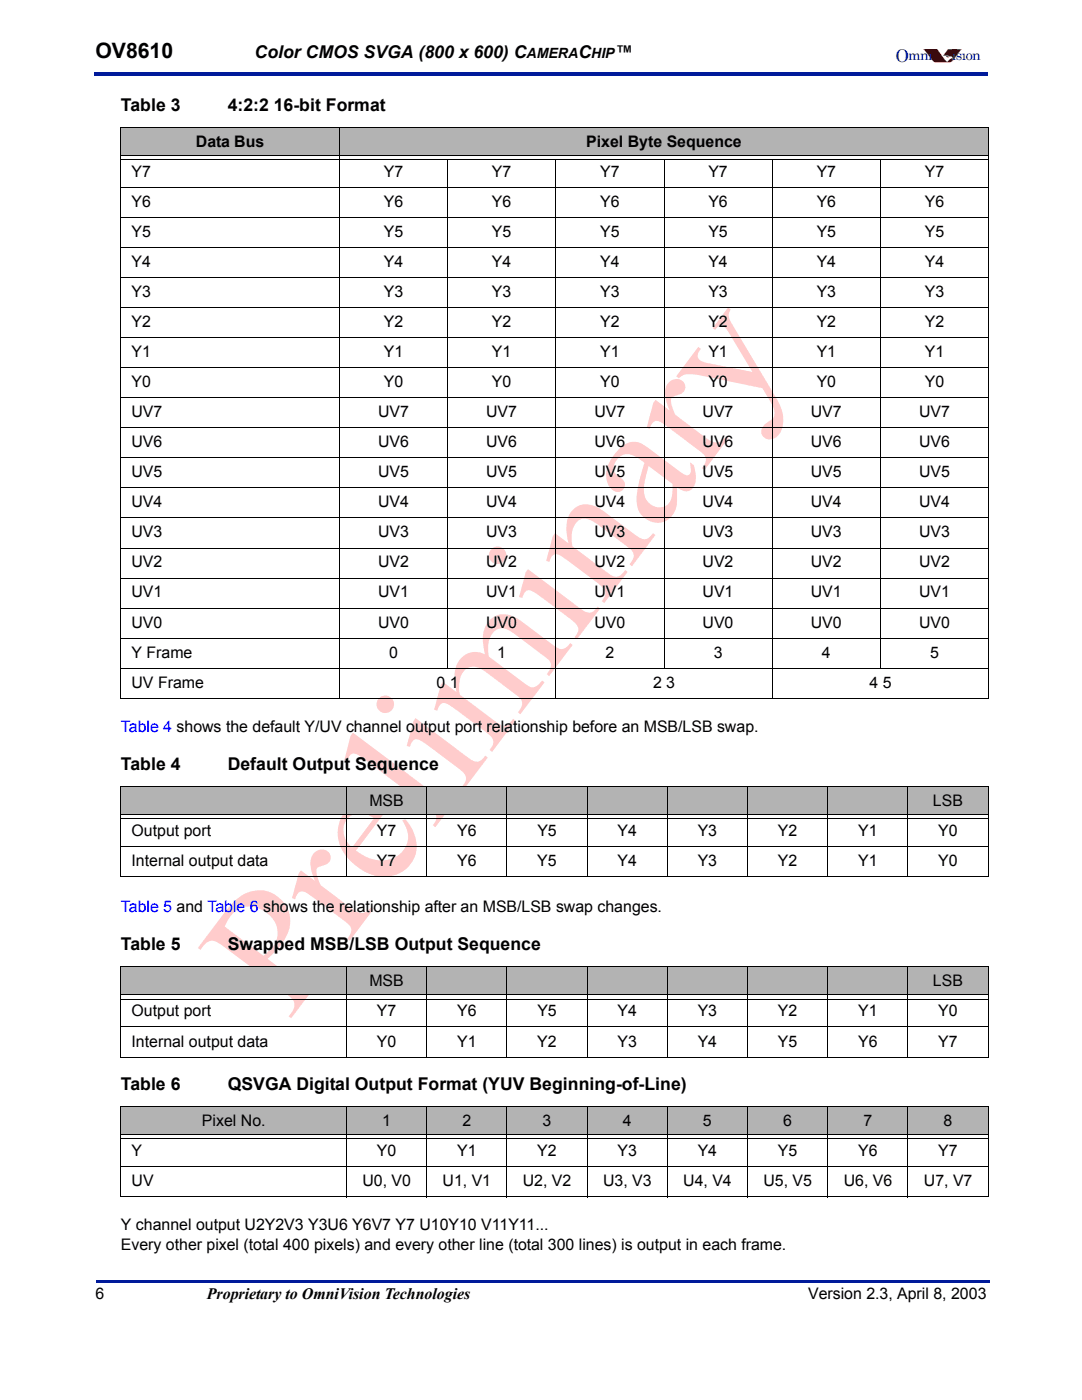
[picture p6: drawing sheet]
<svg xmlns="http://www.w3.org/2000/svg" width="216mm" height="279mm" viewBox="0 0 216 279" stroke-linecap="round" stroke-linejoin="round" font-family="sans-serif">
<g fill="#fcc">
<path d="M62.8 170.1a1.77 1.77 0 0 1 2.2-.4 1.77 1.77 0 0 1 .8 2.1 4 4 0 0 1-2.3 1.3 .93 .93 0 0 0-.3 1.2l.8 2.4 6.1 4.6a2.51 2.51 0 0 0 2.8 .7l.6-.4 .7-.7 .5 .4-4.9 6.4-.5-.4a1.92 1.92 0 0 0-.1-3.2l-7-5.2a2.61 2.61 0 0 0-2.3-.9l-.5 .4-.5 1.1-.6-.3 1.3-4.9 .4-.6 2.9 2.1-.4-.9a4.4 4.4 0 0 1 .3-4.8z"/>
<path d="M70.4 146.2l17.3 13a1.91 1.91 0 0 0 3.1-.4l.2-.3 .5 .4-4.6 6.2-.5-.4a1.87 1.87 0 0 0-.5-3.2l-12.9-9.8a4.2 4.2 0 0 0-2.6-1.3 1.73 1.73 0 0 0-1.1 1.5l-.6-.2 1.3-4.9z"/>
<path d="M97.8 123.7a4.5 4.5 0 0 1 6 .1l6.5 4.9a2.19 2.19 0 0 0 2.6 .5l.9-.9 .5 .4-4.7 6.2-.5-.3a2.11 2.11 0 0 0 .5-2.8l-6.7-5.1a3.9 3.9 0 0 0-3.4-1.2 3.9 3.9 0 0 0-2.1 4.3l.1 1.2 .1 .1 7.3 5.4a1.84 1.84 0 0 0 3.1-.5l.2-.2 .4 .4-4.8 6.3-.4-.3 .1-.3a1.92 1.92 0 0 0-.4-3.2l-6-4.4a3.5 3.5 0 0 0-4-.9 4.2 4.2 0 0 0-1.5 4l.2 1.2 6.7 5.1a2.68 2.68 0 0 0 2.7 1l1.2-1.3 .5 .4-4.7 6.3-.5-.4a1.84 1.84 0 0 0 .4-2.5l-1-1-6.5-4.8a2.92 2.92 0 0 0-2.4-1l-.6 .5-.3 .9-.7-.2 1.3-4.9 .5-.6 2.7 2-.1-.6a7.2 7.2 0 0 1 .9-6.1 4 4 0 0 1 4.9-.8 8.1 8.1 0 0 1 .2-5.9z"/>
<path d="M114.3 101.7a4.2 4.2 0 0 1 5.6 0l6.6 4.9a2.98 2.98 0 0 0 2.7 .9l1.1-1.1 .5 .4-4.7 6.2-.5-.4 .2-.2a1.88 1.88 0 0 0-.5-3.2l-6.1-4.6a3.7 3.7 0 0 0-3.4-.9 4.2 4.2 0 0 0-1.7 4.6l.1 .7 6.7 5a3.3 3.3 0 0 0 2.2 1.1 2.42 2.42 0 0 0 1.7-1.4l.4 .4-4.6 6.3-.5-.4a1.85 1.85 0 0 0-.3-3.2l-6.3-4.8a5 5 0 0 0-2.8-1.4 1.8 1.8 0 0 0-1.1 1.5l-.6-.1 1.3-5 .4-.6 2.7 2a7.6 7.6 0 0 1 .5-6.2z"/>
<path d="M133.5 76.2a1.77 1.77 0 0 1 2.3-.4 1.77 1.77 0 0 1 .8 2.1 4 4 0 0 1-2.3 1.3 .93 .93 0 0 0-.4 1.2l.9 2.4 6 4.6a2.51 2.51 0 0 0 2.9 .7l.6-.4 .6-.7 .5 .4-4.8 6.4-.5-.3a1.92 1.92 0 0 0-.2-3.2l-7-5.3a2.61 2.61 0 0 0-2.3-.9l-.4 .4-.6 1.1-.6-.3 1.4-4.9 .4-.6 2.8 2.1-.3-.9a4.4 4.4 0 0 1 .2-4.8z"/>
<path d="M145.3 61.4l.5 .3a2.88 2.88 0 0 0 .5 3.3l8.7 14.6a6.5 6.5 0 0 1 .5 7.1 1.91 1.91 0 0 1-2 1 1.91 1.91 0 0 1-1.6-1.4 2.67 2.67 0 0 1 1.7-2.3 1.85 1.85 0 0 0 .7-2.7l-2.2-3.8-12.9-2.7-2.4-.1-1.4 .8-.5-.4 4.4-5.9 .6 .4a1.49 1.49 0 0 0-.3 2.3l1.3 .5 9.2 1.8-4.8-8a1.73 1.73 0 0 0-1.6-1.2l-1 .8-.5-.3z"/>
<path d="M46.4 180.2a6.5 6.5 0 0 1 11 1.2 7 7 0 0 1-1.5 7.4l-2.5 2.5 5.4 4.1a3.9 3.9 0 0 0 2.7 1.3l1.2-.7 .9-1.1 .5 .3-6 8-.5-.4a2.95 2.95 0 0 0 1-2.9l-.3-.6-1.1-.9-12.4-9.4a4 4 0 0 0-2.7-1.2l-1 .4-1.1 1.4-.5-.4 5.1-6.8zM46.4 182.4l-.7 .9-.9 1.6 7.8 5.9 .9-.9a4.7 4.7 0 0 0-.9-8.1 4.7 4.7 0 0 0-6.2 .6z"/>
<path d="M69.2 161.5a5.9 5.9 0 0 1 8.4-.5l-6.6 8.8a7.1 7.1 0 0 0 8.3 1 4.6 4.6 0 0 0 1.2-6.6l-.2-.5 .6-.2a7.4 7.4 0 0 1 1.7 7.8 6.9 6.9 0 0 1-9.8 2.7 9.6 9.6 0 0 1-5.4-7.2 6.9 6.9 0 0 1 1.8-5.3zM69.5 163.2a4.1 4.1 0 0 0 .8 5.9l4.3-5.8a3.8 3.8 0 0 0-5.1-.1z"/>
<path d="M75.1 140.6a1.75 1.75 0 0 1 3.5 0 1.75 1.75 0 0 1-3.5 0zM82.9 143.3l10.1 7.6a2.74 2.74 0 0 0 2.7 1l1.1-1.1 .5 .4-4.6 6.1-.5-.4a1.95 1.95 0 0 0-.3-3.3l-6.8-5a2.91 2.91 0 0 0-2.4-1l-.6 .6-.3 .9-.6-.2 1.3-5z"/>
<path d="M97.5 110.8a1.75 1.75 0 0 1 3.5 0 1.75 1.75 0 0 1-3.5 0zM105.3 113.6l10.2 7.6a2.74 2.74 0 0 0 2.6 1l1.2-1.1 .4 .4-4.6 6.1-.5-.4a1.95 1.95 0 0 0-.3-3.3l-6.8-5a2.91 2.91 0 0 0-2.3-1l-.6 .5-.4 .9-.6-.2 1.3-4.9z"/>
<path d="M123.5 89.7a3.8 3.8 0 0 1 5.6-.5l6.9 5.1a1.07 1.07 0 0 0 1.8 .1l-.1-2.1 .8 .5a5.2 5.2 0 0 1-.2 4.5 2.11 2.11 0 0 1-3.2 0v2.4a4 4 0 0 1-5.3 4.3 4.5 4.5 0 0 1-2.8-5 30.5 30.5 0 0 1 1.6-6.6 5.3 5.3 0 0 0-3.8-1.7 2.73 2.73 0 0 0-1.9 3.9l.2 .3a2.09 2.09 0 0 1 1.6 2.2 1.53 1.53 0 0 1-1.3 1.1 1.53 1.53 0 0 1-1.5-.7 5 5 0 0 1 .2-6.2zM129.4 93l-.5 1.7a8 8 0 0 0-.1 4.8 2.83 2.83 0 0 0 4.9 .6l.4-1.2 .1-2.3z"/>
</g>
<g fill="#001a9a">
<path d="M18.7 14.5h.3v.7h-.3z"/>
<path d="M19 14.5h178.2v.7h-178.2z"/>
<path d="M19.1 255.4h.3v.5h-.3z"/>
<path d="M19.4 255.4h178.1v.5h-178.1z"/>
</g>
<g fill="#bf0000">
<path d="M184.3 9.8h2.7l1.2 1.6a1.43 1.43 0 0 0 .9 .9l.4-.4 .6-.2-.2-.4-1.7-.2 1-1.3h2.6l-1.7 2.3-.4 .3h-3l-.5-.2z" fill-rule="evenodd"/>
<path d="M188.9 11.2l.4 .2h-.3l-.2-.1z" fill-rule="evenodd"/>
</g>
<g fill="#bf0000">
<path d="M184.3 9.8l1.9 2.4 .5 .2h2.7l.5-.1 1.9-2.5h-2.6l-1 1.3 1.7 .1 .2 .5-.2-.1-.4 .3-.4 .5-.4-.2-1.7-2.4h-2.7h2.7l1.7 2.4 .4 .2 .1-.1a.88 .88 0 0 1 .9-.6l-.2-.5-.6 .1-.2-.2h-.9l1-1.3h2.7l-1.8 2.3-.3 .3h-3.1l-.5-.2z"/>
<path d="M188.8 11.2h.3l.2 .2-.3 .1-.1-.2 .2 .2 .2-.1v-.1l-.4-.1-.1 .1z"/>
<path d="M188.7 11.3h.2z"/>
</g>
<path d="M191.9 9.9h1v.7h-1z" fill="#fff"/>
<g fill="#bf0000">
<path d="M190 9.9h.8v.7h-.8z"/>
<path d="M185.2 9.9h.8v.7h-.8z"/>
</g>
<g fill="#b3b3b3">
<path d="M24.1 25.4h43.7v5.5h-43.7z"/>
<path d="M67.7 25.4h129.7v5.5h-129.7z"/>
<path d="M24.1 157h45.1v5.5h-45.1z"/>
<path d="M69.2 157h16v5.5h-16z"/>
<path d="M85.2 157h16v5.5h-16z"/>
<path d="M101.2 157h16v5.5h-16z"/>
<path d="M117.2 157h16v5.5h-16z"/>
<path d="M133.2 157h16v5.5h-16z"/>
<path d="M149.2 157h16v5.5h-16z"/>
<path d="M165.2 157h16.1v5.5h-16.1z"/>
<path d="M181.2 157h16.1v5.5h-16.1z"/>
<path d="M24.1 193h45.1v5.4h-45.1z"/>
<path d="M69.2 193h16v5.4h-16z"/>
<path d="M85.2 193h16v5.4h-16z"/>
<path d="M101.2 193h16v5.4h-16z"/>
<path d="M117.2 193h16v5.4h-16z"/>
<path d="M133.2 193h16v5.4h-16z"/>
<path d="M149.2 193h16v5.4h-16z"/>
<path d="M165.2 193h16.1v5.4h-16.1z"/>
<path d="M181.2 193h16.1v5.4h-16.1z"/>
<path d="M24.1 220.8h45.1v5.5h-45.1z"/>
<path d="M69.2 220.8h16v5.5h-16z"/>
<path d="M85.2 220.8h16v5.5h-16z"/>
<path d="M101.2 220.8h16v5.5h-16z"/>
<path d="M117.2 220.8h16v5.5h-16z"/>
<path d="M133.2 220.8h16v5.5h-16z"/>
<path d="M149.2 220.8h16v5.5h-16z"/>
<path d="M165.2 220.8h16.1v5.5h-16.1z"/>
<path d="M181.2 220.8h16.1v5.5h-16.1z"/>
</g>
<g fill="none" stroke="#000" stroke-width=".2">
<path d="M24 25.4h173.4M24 37.4h173.4M24.1 25.5v113.8M24.2 30.9h173M24.2 31.8h173M67.7 25.3v114.1M89.3 31.9v101.5M110.9 31.9v107.5M132.5 31.9v101.5M154.1 31.9v107.5M175.7 31.9v101.5M197.3 25.5v113.8"/>
<path d="M24 43.4h173.4M24 49.4h173.4M24 55.4h173.4M24 61.4h173.4M24 67.4h173.4M24 73.4h173.4M24 79.4h173.4M24 85.4h173.4M24 91.4h173.4M24 97.4h173.4M24 103.4h173.4M24 109.4h173.4"/>
<path d="M24 115.4h173.4M24 121.3h173.4M24 127.4h173.4M24 133.4h173.4M24 139.3h173.4M24 157h173.3M24.1 157.1v17.8M69.2 156.9v18.2M85.2 156.9v18.2M101.2 156.9v18.2M117.2 156.9v18.2M133.2 156.9v18.2"/>
<path d="M149.2 156.9v18.2M165.2 156.9v18.2M181.2 156.9v18.2M197.2 157.1v17.8M24 169h173.3M24 175h173.3M24.2 162.5h172.9M24.2 163.4h172.9M24 193h173.3M24.1 193.1v17.8M24.2 198.5h172.9M24.2 199.4h172.9"/>
<path d="M69.2 192.9v18.2M85.2 192.9v18.2M101.2 192.9v18.2M117.2 192.9v18.2M133.2 192.9v18.2M149.2 192.9v18.2M165.2 192.9v18.2M181.2 192.9v18.2M197.2 193.1v17.8M24 205h173.3M24 211h173.3M24 220.8h173.3"/>
<path d="M24 232.8h173.3M24 238.8h173.3M24.1 220.9v17.8M24.2 226.4h172.9M24.2 227.3h172.9M69.2 220.7v18.2M85.2 220.7v18.2M101.2 220.7v18.2M117.2 220.7v18.2M133.2 220.7v18.2M149.2 220.7v18.2M165.2 220.7v18.2"/>
<path d="M181.2 220.7v18.2M197.2 220.9v17.8"/>
</g>
<text font-size="4.2" x="19" y="11.6">OV8610</text>
<g font-size="3.5">
<text x="50.8" y="11.6">Color CMOS SVGA (800 x 600) C</text>
<text x="115.4" y="11.6">C</text>
<text x="122.7" y="11.6">™</text>
<text x="24.1" y="22.1">Table 3</text>
<text x="45.4" y="22.1">4:2:2 16-bit Format</text>
<text x="24.1" y="153.7">Table 4</text>
<text x="45.4" y="153.7">Default Output Sequence</text>
<text x="24.1" y="189.7">Table 5</text>
<text x="45.4" y="189.7">Swapped MSB/LSB Output Sequence</text>
<text x="24.1" y="217.6">Table 6</text>
<text x="45.4" y="217.6">QSVGA Digital Output Format (YUV Beginning-of-Line)</text>
</g>
<text font-size="3.5" fill="#001a9a" x="178.7" y="12.3">O</text>
<g font-size="3.2">
<text x="39.1" y="29.3">Data Bus</text>
<text x="117" y="29.3">Pixel Byte Sequence</text>
<text x="26.2" y="35.3">Y7</text>
<text x="76.6" y="35.3">Y7</text>
<text x="98.2" y="35.3">Y7</text>
<text x="119.8" y="35.3">Y7</text>
<text x="141.3" y="35.3">Y7</text>
<text x="163" y="35.3">Y7</text>
<text x="184.5" y="35.3">Y7</text>
<text x="26.2" y="41.3">Y6</text>
<text x="76.6" y="41.3">Y6</text>
<text x="98.2" y="41.3">Y6</text>
<text x="119.8" y="41.3">Y6</text>
<text x="141.3" y="41.3">Y6</text>
<text x="163" y="41.3">Y6</text>
<text x="184.5" y="41.3">Y6</text>
<text x="26.2" y="47.3">Y5</text>
<text x="76.6" y="47.3">Y5</text>
<text x="98.2" y="47.3">Y5</text>
<text x="119.8" y="47.3">Y5</text>
<text x="141.3" y="47.3">Y5</text>
<text x="163" y="47.3">Y5</text>
<text x="184.5" y="47.3">Y5</text>
<text x="26.2" y="53.3">Y4</text>
<text x="76.6" y="53.3">Y4</text>
<text x="98.2" y="53.3">Y4</text>
<text x="119.8" y="53.3">Y4</text>
<text x="141.3" y="53.3">Y4</text>
<text x="163" y="53.3">Y4</text>
<text x="184.5" y="53.3">Y4</text>
<text x="26.2" y="59.3">Y3</text>
<text x="76.6" y="59.3">Y3</text>
<text x="98.2" y="59.3">Y3</text>
<text x="119.8" y="59.3">Y3</text>
<text x="141.3" y="59.3">Y3</text>
<text x="163" y="59.3">Y3</text>
<text x="184.5" y="59.3">Y3</text>
<text x="26.2" y="65.3">Y2</text>
<text x="76.6" y="65.3">Y2</text>
<text x="98.2" y="65.3">Y2</text>
<text x="119.8" y="65.3">Y2</text>
<text x="141.3" y="65.3">Y2</text>
<text x="163" y="65.3">Y2</text>
<text x="184.5" y="65.3">Y2</text>
<text x="26.2" y="71.3">Y1</text>
<text x="76.6" y="71.3">Y1</text>
<text x="98.2" y="71.3">Y1</text>
<text x="119.8" y="71.3">Y1</text>
<text x="141.3" y="71.3">Y1</text>
<text x="163" y="71.3">Y1</text>
<text x="184.5" y="71.3">Y1</text>
<text x="26.2" y="77.3">Y0</text>
<text x="76.6" y="77.3">Y0</text>
<text x="98.2" y="77.3">Y0</text>
<text x="119.8" y="77.3">Y0</text>
<text x="141.3" y="77.3">Y0</text>
<text x="163" y="77.3">Y0</text>
<text x="184.5" y="77.3">Y0</text>
<text x="26.2" y="83.2">UV7</text>
<text x="75.4" y="83.2">UV7</text>
<text x="97" y="83.2">UV7</text>
<text x="118.6" y="83.2">UV7</text>
<text x="140.2" y="83.2">UV7</text>
<text x="161.8" y="83.2">UV7</text>
<text x="183.4" y="83.2">UV7</text>
<text x="26.2" y="89.3">UV6</text>
<text x="75.4" y="89.3">UV6</text>
<text x="97" y="89.3">UV6</text>
<text x="118.6" y="89.3">UV6</text>
<text x="140.2" y="89.3">UV6</text>
<text x="161.8" y="89.3">UV6</text>
<text x="183.4" y="89.3">UV6</text>
<text x="26.2" y="95.3">UV5</text>
<text x="75.4" y="95.3">UV5</text>
<text x="97" y="95.3">UV5</text>
<text x="118.6" y="95.3">UV5</text>
<text x="140.2" y="95.3">UV5</text>
<text x="161.8" y="95.3">UV5</text>
<text x="183.4" y="95.3">UV5</text>
<text x="26.2" y="101.2">UV4</text>
<text x="75.4" y="101.2">UV4</text>
<text x="97" y="101.2">UV4</text>
<text x="118.6" y="101.2">UV4</text>
<text x="140.2" y="101.2">UV4</text>
<text x="161.8" y="101.2">UV4</text>
<text x="183.4" y="101.2">UV4</text>
<text x="26.2" y="107.3">UV3</text>
<text x="75.4" y="107.3">UV3</text>
<text x="97" y="107.3">UV3</text>
<text x="118.6" y="107.3">UV3</text>
<text x="140.2" y="107.3">UV3</text>
<text x="161.8" y="107.3">UV3</text>
<text x="183.4" y="107.3">UV3</text>
<text x="26.2" y="113.2">UV2</text>
<text x="75.4" y="113.2">UV2</text>
<text x="97" y="113.2">UV2</text>
<text x="118.6" y="113.2">UV2</text>
<text x="140.2" y="113.2">UV2</text>
<text x="161.8" y="113.2">UV2</text>
<text x="183.4" y="113.2">UV2</text>
<text x="26.2" y="119.2">UV1</text>
<text x="75.4" y="119.2">UV1</text>
<text x="97" y="119.2">UV1</text>
<text x="118.6" y="119.2">UV1</text>
<text x="140.2" y="119.2">UV1</text>
<text x="161.8" y="119.2">UV1</text>
<text x="183.4" y="119.2">UV1</text>
<text x="26.2" y="125.2">UV0</text>
<text x="75.4" y="125.2">UV0</text>
<text x="97" y="125.2">UV0</text>
<text x="118.6" y="125.2">UV0</text>
<text x="140.2" y="125.2">UV0</text>
<text x="161.8" y="125.2">UV0</text>
<text x="183.4" y="125.2">UV0</text>
<text x="26.2" y="131.2">Y Frame</text>
<text x="77.6" y="131.2">0</text>
<text x="99.2" y="131.2">1</text>
<text x="120.8" y="131.2">2</text>
<text x="142.4" y="131.2">3</text>
<text x="164" y="131.2">4</text>
<text x="185.6" y="131.2">5</text>
<text x="26.2" y="137.2">UV Frame</text>
<text x="87.1" y="137.2">0 1</text>
<text x="130.3" y="137.2">2 3</text>
<text x="173.5" y="137.2">4 5</text>
<text x="73.7" y="160.9">MSB</text>
<text x="186.2" y="160.9">LSB</text>
<text x="26.2" y="166.9">Output port</text>
<text x="75.2" y="166.9">Y7</text>
<text x="91.2" y="166.9">Y6</text>
<text x="107.2" y="166.9">Y5</text>
<text x="123.2" y="166.9">Y4</text>
<text x="139.2" y="166.9">Y3</text>
<text x="155.2" y="166.9">Y2</text>
<text x="171.2" y="166.9">Y1</text>
<text x="187.2" y="166.9">Y0</text>
<text x="26.2" y="172.9">Internal output data</text>
<text x="75.2" y="172.9">Y7</text>
<text x="91.2" y="172.9">Y6</text>
<text x="107.2" y="172.9">Y5</text>
<text x="123.2" y="172.9">Y4</text>
<text x="139.2" y="172.9">Y3</text>
<text x="155.2" y="172.9">Y2</text>
<text x="171.2" y="172.9">Y1</text>
<text x="187.2" y="172.9">Y0</text>
<text x="73.7" y="196.8">MSB</text>
<text x="186.2" y="196.8">LSB</text>
<text x="26.2" y="202.8">Output port</text>
<text x="75.2" y="202.8">Y7</text>
<text x="91.2" y="202.8">Y6</text>
<text x="107.2" y="202.8">Y5</text>
<text x="123.2" y="202.8">Y4</text>
<text x="139.2" y="202.8">Y3</text>
<text x="155.2" y="202.8">Y2</text>
<text x="171.2" y="202.8">Y1</text>
<text x="187.2" y="202.8">Y0</text>
<text x="26.2" y="208.9">Internal output data</text>
<text x="75.2" y="208.9">Y0</text>
<text x="91.2" y="208.9">Y1</text>
<text x="107.2" y="208.9">Y2</text>
<text x="123.2" y="208.9">Y3</text>
<text x="139.2" y="208.9">Y4</text>
<text x="155.2" y="208.9">Y5</text>
<text x="171.2" y="208.9">Y6</text>
<text x="187.2" y="208.9">Y7</text>
<text x="40.3" y="224.7">Pixel No.</text>
<text x="76.3" y="224.7">1</text>
<text x="92.3" y="224.7">2</text>
<text x="108.3" y="224.7">3</text>
<text x="124.3" y="224.7">4</text>
<text x="140.3" y="224.7">5</text>
<text x="156.3" y="224.7">6</text>
<text x="172.3" y="224.7">7</text>
<text x="188.3" y="224.7">8</text>
<text x="26.2" y="230.7">Y</text>
<text x="75.2" y="230.7">Y0</text>
<text x="91.2" y="230.7">Y1</text>
<text x="107.2" y="230.7">Y2</text>
<text x="123.2" y="230.7">Y3</text>
<text x="139.2" y="230.7">Y4</text>
<text x="155.2" y="230.7">Y5</text>
<text x="171.2" y="230.7">Y6</text>
<text x="187.2" y="230.7">Y7</text>
<text x="26.2" y="236.7">UV</text>
<text x="72.3" y="236.7">U0, V0</text>
<text x="88.3" y="236.7">U1, V1</text>
<text x="104.3" y="236.7">U2, V2</text>
<text x="120.3" y="236.7">U3, V3</text>
<text x="136.3" y="236.7">U4, V4</text>
<text x="152.3" y="236.7">U5, V5</text>
<text x="168.4" y="236.7">U6, V6</text>
<text x="184.4" y="236.7">U7, V7</text>
<text x="24.1" y="245.5">Y channel output U2Y2V3 Y3U6 Y6V7 Y7 U10Y10 V11Y11...</text>
<text x="24.1" y="249.4">Every other pixel (total 400 pixels) and every other line (total 300 lines) is output in each frame.</text>
<text x="19" y="259.3">6</text>
<text x="41.3" y="259.3">Proprietary to OmniVision Technologies</text>
<text x="161.2" y="259.3">Version 2.3, April 8, 2003</text>
</g>
<g font-size="3.2" fill="#00f">
<text x="24.1" y="146">Table 4 shows the default Y/UV channel output port relationship before an MSB/LSB swap.</text>
<text x="24.1" y="182">Table 5 and Table 6 shows the relationship after an MSB/LSB swap changes.</text>
</g>
<g font-size="2.8">
<text x="105.1" y="11.6">AMERA</text>
<text x="118" y="11.6">HIP</text>
</g>
<g font-size="2.8" fill="#001a9a">
<text x="181.2" y="12">mni</text>
<text x="189.9" y="12">ision</text>
</g>
</svg>
